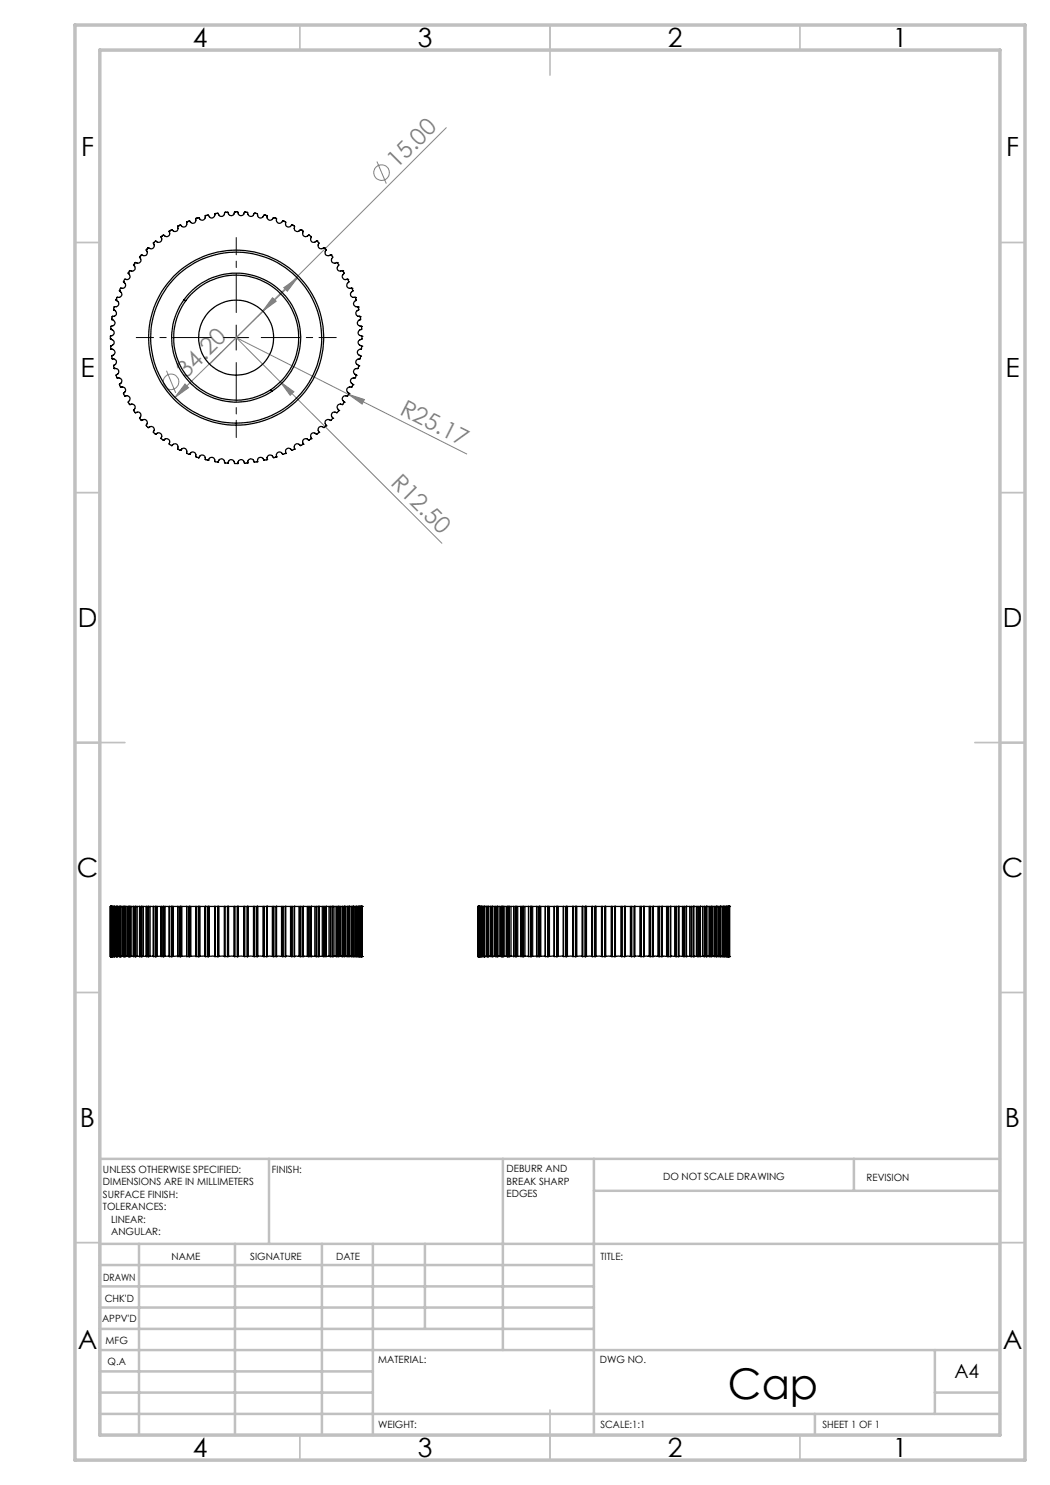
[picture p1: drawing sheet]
<svg xmlns="http://www.w3.org/2000/svg" width="210mm" height="297mm" viewBox="0 0 210 297" stroke-linecap="round" stroke-linejoin="round" font-family="sans-serif">
<g fill="none" stroke="#808080" stroke-width=".2">
<path d="M75.4 32.3l1.9 4.4M89.3 25.5l-47.4 47.3M54.5 59.5l.7 .8-2.7 1.9zM56.8 57.5l2.7-1.9-2 2.6zM59.5 55.6l-24.5 23.9M33.3 74.2l1.8 4.4M37 76.8l.7 .7-2.7 2zM56.1 76.4l2.7 1.9-.8 .8zM56.1 76.4l32.3 32.3M56.1 76.4l-8.9-8.9 46.1 23.3M69.7 78.9l3.2 1-.5 .9z"/>
<circle cx="76.3" cy="34.5" r="1.56"/>
<circle cx="34.2" cy="76.4" r="1.55"/>
</g>
<path d="M42.3 67.5h-15.1M47.2 62.5v-15M47.2 72.5v15M52.3 67.5h15" fill="none" stroke="#000" stroke-width=".2" stroke-dasharray="15.2 1.3 1.3 1.3" stroke-dashoffset="7.5"/>
<path d="M44.7 67.5h5M47.2 65v5" fill="none" stroke="#000" stroke-width=".2"/>
<g fill="none" stroke="#c0c0c0" stroke-width=".35">
<path d="M60 5v5M110 5v10M160 5v5M15 48.5h5M200 48.5h5M15 98.5h5M200 98.5h5M15 148.5h10M195 148.5h10M15 198.5h5M200 198.5h5M15 248.5h5"/>
<path d="M200 248.5h5M60 287v5M110 282v10M160 287v5"/>
</g>
<g fill="none" stroke="#c0c0c0" stroke-width=".5">
<path d="M53.8 231.8v17M100.6 231.8v38.2M118.8 231.8v55.2M118.8 238.2h81.2M170.8 231.8v6.4M200 231.8h-180v55.2M20 248.8h180M20 257.3h98.8M20 253h98.8M27.8 248.8v38.2M47 248.8v38.2M64.4 248.8v38.2"/>
<path d="M74.6 248.8v38.2M85 248.8v17M20 265.8h98.8M20 261.5h98.8M20 278.5h54.6M20 274.3h54.6M20 270h180M187 278.5h13M187 270v12.8M20 282.8h180M163 282.8v4.2"/>
</g>
<path d="M15 5h190v287h-190zM20 10h180v277h-180z" fill="none" stroke="#c0c0c0" stroke-width=".7"/>
<g fill="#808080">
<path d="M54.5 59.5l.7 .8-2.7 1.9z"/>
<path d="M56.1 76.4l2.7 1.9-.8 .8z"/>
<path d="M69.7 78.9l3.2 1-.5 .9z"/>
<path d="M56.8 57.5l.7 .7 2-2.6zM37 76.8l-2 2.7 2.7-2z"/>
</g>
<g fill="none" stroke="#000" stroke-width=".25">
<path d="M23.2 60v.1a.65 .65 0 0 1 .5 .8 .65 .65 0 0 1-.8 .4l-.2 .6M23.2 60h.1M23.9 58.1v.1a.68 .68 0 0 1 .5 .9 .68 .68 0 0 1-1 .3l-.2 .6M23.9 58.1h.1M24.7 56.3v.1a.65 .65 0 0 1 .4 .8 .65 .65 0 0 1-.8 .4h-.2l-.2 .5M24.7 56.3h.1M25.6 54.6a.7 .7 0 0 1 .3 1 .7 .7 0 0 1-1 .2l-.2 .5M25.6 54.6h.1M26.7 52.9v.1a.7 .7 0 0 1 .2 1 .7 .7 0 0 1-1 .1l-.3 .5M26.7 52.9h.1M27.9 51.4a.67 .67 0 0 1 .2 1 .67 .67 0 0 1-1 .1l-.4 .4M27.9 51.4h.1"/>
<path d="M29.3 49.9h-.1a.68 .68 0 0 1 .1 1 .68 .68 0 0 1-.9 .1l-.5 .4M29.3 49.9h.1M30.7 48.5v.1a.7 .7 0 0 1 0 1 .7 .7 0 0 1-1-.1l-.4 .4M30.7 48.5h.1M32.2 47.3a.66 .66 0 0 1 0 1 .66 .66 0 0 1-1-.1l-.5 .3M32.2 47.3h.1M33.9 46.2h-.1a.67 .67 0 0 1-.1 1 .67 .67 0 0 1-.9-.2l-.6 .3M33.9 46.2h.1M35.6 45.2l-.1 .1a.67 .67 0 0 1-.2 .9 .67 .67 0 0 1-.9-.2l-.5 .2M35.6 45.2h.1M36.8 59.9l.3 .2M36.8 59.9a12.9 12.9 0 0 1 19.8-1.3 12.9 12.9 0 0 1-2.2 19.7"/>
<path d="M36.8 59.9a12.9 12.9 0 0 0 1.1 16.5 12.9 12.9 0 0 0 16.5 1.9M37.4 44.4h-.1a.7 .7 0 0 1-.3 1 .7 .7 0 0 1-.9-.4l-.5 .2M37.4 44.4h.1M39.2 43.7a.67 .67 0 0 1-.4 .9 .67 .67 0 0 1-.9-.4l-.5 .2M39.2 43.7h.1M41.1 43.1l-.1 .1a.64 .64 0 0 1-.4 .8 .64 .64 0 0 1-.8-.5l-.6 .2M41.1 43.1h.1M43 42.7v.1a.68 .68 0 0 1-.6 .8 .68 .68 0 0 1-.8-.6l-.5 .1M43 42.7h.1M45 42.5a1.07 1.07 0 0 1-.8 .8l-.5-.3a.35 .35 0 0 0-.2-.4 .35 .35 0 0 0-.4 .1h-.1M45 42.5h.1M47 42.4h-.1a.66 .66 0 0 1-.6 .7 .66 .66 0 0 1-.7-.6h-.6"/>
<path d="M47 42.4h.1M47 42.4a.42 .42 0 0 1 .5-.1 .42 .42 0 0 1 .2 .5 .69 .69 0 0 0 .7 .2 .69 .69 0 0 0 .5-.6h.1M49 42.4h.1M49 42.4a.41 .41 0 0 1 .5 0 .41 .41 0 0 1 .1 .5 .67 .67 0 0 0 .7 .3 .67 .67 0 0 0 .5-.6h.1M50.9 42.6h.1M50.9 42.6a.38 .38 0 0 1 .6 .4 .68 .68 0 0 0 .7 .5 .68 .68 0 0 0 .6-.5h.1M52.9 43h.1M52.9 43h.1a.35 .35 0 0 1 .4 .1 .35 .35 0 0 1 0 .5 .72 .72 0 0 0 .7 .4 .72 .72 0 0 0 .6-.5h.1M54.8 43.5h.1M54.8 43.5a.41 .41 0 0 1 .4 .2 .41 .41 0 0 1 .1 .4 .7 .7 0 0 0 .6 .5 .7 .7 0 0 0 .7-.4M56.6 44.2h.1M56.6 44.2a.44 .44 0 0 1 .5 .2 .44 .44 0 0 1 0 .4 .67 .67 0 0 0 .6 .6 .67 .67 0 0 0 .7-.4"/>
<path d="M58.4 45h.1M58.4 45a.37 .37 0 0 1 .4 .1 .37 .37 0 0 1 0 .5 .71 .71 0 0 0 .6 .6 .71 .71 0 0 0 .7-.3h.1M60.2 45.9h.1M60.2 45.9a.39 .39 0 0 1 .4 .2 .39 .39 0 0 1-.1 .5 .67 .67 0 0 0 .5 .6 .67 .67 0 0 0 .7-.2h.1a.42 .42 0 0 1 .4 .3 .42 .42 0 0 1-.1 .5 .66 .66 0 0 0 .4 .6 .66 .66 0 0 0 .8-.2h.1M63.4 48.2h.1M63.4 48.2a.45 .45 0 0 1 .4 .3 .45 .45 0 0 1-.2 .5 .69 .69 0 0 0 .4 .7 .69 .69 0 0 0 .8-.2v.1M64.8 49.6h.1M64.8 49.6h.1a.39 .39 0 0 1 .3 .4 .39 .39 0 0 1-.1 .3 .68 .68 0 0 0 .3 .7 .68 .68 0 0 0 .7 0h.1M66.2 51h.1M66.2 51a.42 .42 0 0 1 .3 .4 .42 .42 0 0 1-.2 .4 .69 .69 0 0 0 .3 .7 .69 .69 0 0 0 .8 0h.1M67.5 52.5h.1M67.5 52.5l.1 .2a.36 .36 0 0 1-.1 .6 .66 .66 0 0 0 .2 .8 .66 .66 0 0 0 .8 0v.1"/>
<path d="M68.5 54.2h.1M68.5 54.2h.1a.4 .4 0 0 1 .2 .4 .4 .4 0 0 1-.2 .4 .69 .69 0 0 0 .1 .7 .69 .69 0 0 0 .8 .1v.1M69.5 55.9h.1M69.5 55.9h.1a.37 .37 0 0 1 .2 .4 .37 .37 0 0 1-.3 .4 .66 .66 0 0 0 .1 .8 .66 .66 0 0 0 .7 .1l.1 .1M70.4 57.7h.1M70.4 57.7v.1a.39 .39 0 0 1-.1 .7 .69 .69 0 0 0 0 .7 .69 .69 0 0 0 .7 .3h.1M71.1 59.5h.1M71.1 59.5a.4 .4 0 0 1-.1 .7 .65 .65 0 0 0-.2 .8 .65 .65 0 0 0 .8 .3v.1M22.1 67.8a.67 .67 0 0 1 .7 .6 .67 .67 0 0 1-.4 .7 .34 .34 0 0 0-.3 .2 .34 .34 0 0 0 .1 .4M22.1 67.8h.1M22.1 65.8l.1 .1a.66 .66 0 0 1 .6 .6 .66 .66 0 0 1-.6 .7h-.1v.6M22.1 65.8h.1"/>
<path d="M22.2 69.7v.1a.72 .72 0 0 1 .6 1.1l-.1 .1a.44 .44 0 0 0-.4 .2 .44 .44 0 0 0 .1 .5M22.2 69.7h.1M22.3 63.8a.97 .97 0 0 1 .6 1l-.3 .4a.42 .42 0 0 0-.5 .1 .42 .42 0 0 0 0 .5M22.3 63.8h.1M22.4 71.7a.96 .96 0 0 1 .9 .8l-.2 .4a.41 .41 0 0 0-.4 .2 .41 .41 0 0 0 .1 .5v.1M22.4 71.7h.1M22.7 61.9a.69 .69 0 0 1 .6 .9 .69 .69 0 0 1-.9 .5l-.1 .5M22.7 61.9h.1M22.8 73.7h.1a.67 .67 0 0 1 .8 .5 .67 .67 0 0 1-.5 .8l.2 .5M22.8 73.7h.1M23.4 75.5v.1a.67 .67 0 0 1 .9 .4 .67 .67 0 0 1-.4 .8l.2 .6M23.4 75.5h.1"/>
<path d="M24.1 77.4a.68 .68 0 0 1 .9 .3 .68 .68 0 0 1-.3 .9l.2 .6M24.1 77.4h.1M24.9 79.2h.1a.66 .66 0 0 1 .9 .2 .66 .66 0 0 1-.3 1l.3 .5M24.9 79.2h.1M37.1 60.1a12.5 12.5 0 0 0 1.1 16.1 12.5 12.5 0 0 0 16 1.8M37.1 60.1a12.5 12.5 0 0 1 19.2-1.2 12.5 12.5 0 0 1-2.1 19.1M54.2 78l.2 .3M69.8 78.7h.1M69.8 78.7a.43 .43 0 0 1-.5 .5 .63 .63 0 0 0-.8 .3 .63 .63 0 0 0 .3 .9v.1M70.6 76.9h.1M70.6 76.9l-.1 .1a.36 .36 0 0 1-.1 .4 .36 .36 0 0 1-.4 0 .67 .67 0 0 0-.6 .6 .67 .67 0 0 0 .4 .7M71.2 75.1h.1"/>
<path d="M71.2 75.1a.41 .41 0 0 1-.1 .4 .41 .41 0 0 1-.4 .1 .64 .64 0 0 0-.6 .6 .64 .64 0 0 0 .5 .6v.1M71.6 61.4h.1M71.6 61.4v.1a.38 .38 0 0 1 .2 .4 .38 .38 0 0 1-.4 .3 .63 .63 0 0 0-.2 .7 .63 .63 0 0 0 .8 .3v.2M71.8 73.2h.1M71.8 73.2l-.1 .1a.37 .37 0 0 1-.1 .4 .37 .37 0 0 1-.4 0 .69 .69 0 0 0-.4 .7 .69 .69 0 0 0 .4 .6v.1M72 63.4h.1M72 63.4l.1 .5a.64 .64 0 0 0-.6 .7 .64 .64 0 0 0 .6 .6l.2 .1M72.1 71.2h.1M72.1 71.2v.1a.37 .37 0 0 1-.1 .5 .37 .37 0 0 1-.4 0 .68 .68 0 0 0-.4 .7 .68 .68 0 0 0 .6 .6v.1M72.3 65.3h.1M72.3 65.3a.41 .41 0 0 1 .1 .5 .41 .41 0 0 1-.5 .2 .71 .71 0 0 0-.2 .8 .71 .71 0 0 0 .7 .4v.1M72.4 69.2a.4 .4 0 0 1-.4 .6 .68 .68 0 0 0-.5 .7 .68 .68 0 0 0 .6 .7"/>
<path d="M72.4 69.2h.1M72.4 67.3a.39 .39 0 0 1-.3 .6 .65 .65 0 0 0-.4 .7 .65 .65 0 0 0 .6 .6h.1M72.4 67.3h.1M25.9 80.9a.7 .7 0 0 1 1 .2 .7 .7 0 0 1-.2 1l.3 .4M25.9 80.9h.1M27 82.5h.1a.68 .68 0 0 1 .9 .1 .68 .68 0 0 1-.1 1l.4 .5M27 82.5h.1M28.3 84.1a.69 .69 0 0 1 1 0 .69 .69 0 0 1-.1 1l.4 .4M28.3 84.1h.1M29.6 85.5h.1a.68 .68 0 0 1 .9-.1 .68 .68 0 0 1 .1 1l.4 .4M29.6 85.5h.1M31.1 86.8v.1a.67 .67 0 0 1 1-.2 .67 .67 0 0 1 .1 .9l.4 .4"/>
<path d="M31.1 86.8h.1M32.6 88a.86 .86 0 0 1 1.3 .2v.2a.4 .4 0 0 0 0 .4 .4 .4 0 0 0 .4 .3M32.6 88h.1M34.3 89.1a.98 .98 0 0 1 1.2-.2l.1 .5a.42 .42 0 0 0 0 .5 .42 .42 0 0 0 .4 .2M34.3 89.1h.1M36 90.1h.1a.69 .69 0 0 1 .9-.4 .69 .69 0 0 1 .3 1l.5 .2M36 90.1h.1M37.8 90.9h.1a.67 .67 0 0 1 .8-.5 .67 .67 0 0 1 .5 .9l.5 .2M37.8 90.9h.1M39.7 91.5a.67 .67 0 0 1 .8-.5 .67 .67 0 0 1 .5 .9l.6 .1M39.7 91.5h.1M41.6 92v.1a.72 .72 0 0 1 .9-.6 .72 .72 0 0 1 .5 .9h.5"/>
<path d="M41.6 92h.1M43.5 92.4h.1a.65 .65 0 0 1 .7-.6 .65 .65 0 0 1 .6 .7l.6 .1M43.5 92.4h.1M45.5 92.6a.7 .7 0 0 1 .7-.6 .7 .7 0 0 1 .7 .5 .36 .36 0 0 0 .6 .2M45.5 92.6h.1M47.5 92.7h.1M49.5 92.6h.1M49.5 92.6h-.2a.36 .36 0 0 1-.4 0 .36 .36 0 0 1-.1-.4 .71 .71 0 0 0-.8-.1 .71 .71 0 0 0-.5 .6M51.4 92.4h.1M51.4 92.4a.38 .38 0 0 1-.6-.2 .64 .64 0 0 0-.8-.4 .64 .64 0 0 0-.5 .8M53.3 91.9h.1M53.3 91.9a.41 .41 0 0 1-.4 .2 .41 .41 0 0 1-.3-.4 .65 .65 0 0 0-.8-.1 .65 .65 0 0 0-.3 .7l-.1 .1"/>
<path d="M55.2 91.4h.1M55.2 91.4a.4 .4 0 0 1-.5 .1 .4 .4 0 0 1-.2-.3 .72 .72 0 0 0-.8 0 .72 .72 0 0 0-.3 .7h-.1M57.1 90.7h.1M57.1 90.7h-.1a.4 .4 0 0 1-.4 .2 .4 .4 0 0 1-.3-.3 .66 .66 0 0 0-.8 0 .66 .66 0 0 0-.2 .7l-.1 .1M58.9 89.8h.1M58.9 89.8a.42 .42 0 0 1-.4 .3 .42 .42 0 0 1-.4-.3 .68 .68 0 0 0-.8 .1 .68 .68 0 0 0-.2 .7v.1M60.6 88.9h.1M60.6 88.9h-.1a.41 .41 0 0 1-.3 .2 .41 .41 0 0 1-.4-.2 .69 .69 0 0 0-.8 .1 .69 .69 0 0 0-.1 .8M62.2 87.7h.1M62.2 87.7a.42 .42 0 0 1-.7 .2 .67 .67 0 0 0-.8 .1 .67 .67 0 0 0-.1 .8v.1M63.7 86.5h.1M63.7 86.5l-.1 .1a.34 .34 0 0 1-.3 .3 .34 .34 0 0 1-.3-.3 .67 .67 0 0 0-.8 .3 .67 .67 0 0 0 .1 .8h-.1"/>
<path d="M65.2 85.2h.1M65.2 85.2a.41 .41 0 0 1-.3 .3 .41 .41 0 0 1-.4-.2 .71 .71 0 0 0-.8 .4 .71 .71 0 0 0 .1 .8h-.1M66.5 83.7h.1M66.5 83.7a.38 .38 0 0 1-.3 .4 .38 .38 0 0 1-.4-.2 .69 .69 0 0 0-.7 .4 .69 .69 0 0 0 .1 .8v.1M67.7 82.1h.1M67.7 82.1a.44 .44 0 0 1-.2 .4 .44 .44 0 0 1-.5-.1 .68 .68 0 0 0-.6 .5 .68 .68 0 0 0 .1 .7v.1M68.8 80.5h.1M68.8 80.5v.1a.37 .37 0 0 1-.3 .3 .37 .37 0 0 1-.4-.1 .67 .67 0 0 0-.6 .5 .67 .67 0 0 0 .3 .8h-.1M22.1 191.3h.1M22.1 181.3h.1M22.1 181.3v10M22.2 191.3h.1"/>
<path d="M22.2 181.3h.1M22.2 181.3v10M22.3 181.3h.1M22.3 191.3h.1M22.3 181.3v10M22.4 191.3h.1M22.4 181.3h.1M22.4 181.3v10M22.5 181.3h.2M22.5 191.3h.2M22.5 181.3v10M22.7 191.3h.1"/>
<path d="M22.7 181.3h.1M22.7 181.3v10M22.8 191.3h.1M22.8 181.3h.1M22.8 181.3v10M22.9 181.3h.3M22.9 181.3v10M23.2 191.3h.1M23.2 191.3h.2M23.2 181.3h.2M23.2 181.3h.1M23.2 181.3v10"/>
<path d="M23.2 191.3h-.3M23.4 191.3h.1M23.4 181.3h.1M23.4 181.3v10M23.5 181.3h.3M23.5 181.3v10M23.8 191.3h-.3M23.8 191.3h.1M23.8 181.3h.1M23.8 181.3v10M23.9 191.3h.1M23.9 191.3h.2"/>
<path d="M23.9 181.3h.2M23.9 181.3h.1M23.9 181.3v10M24.1 191.3h.1M24.1 181.3h.1M24.1 181.3v10M24.2 181.3h.3M24.2 181.3v10M24.5 191.3h.2M24.5 191.3h-.3M24.5 181.3v10M24.5 181.3h.2"/>
<path d="M24.7 191.3h.1M24.7 191.3h.2M24.7 181.3h.2M24.7 181.3h.1M24.7 181.3v10M24.9 191.3h.1M24.9 181.3h.1M24.9 181.3v10M25 181.3h.4M25 181.3v10M25.4 181.3h.2M25.4 191.3h-.4"/>
<path d="M25.4 181.3v10M25.6 191.3h.1M25.6 191.2l-.2 .1M25.6 191.3h.3M25.6 181.3h.3M25.6 181.3h.1M25.6 181.3v10M25.9 191.3h.1M25.9 181.3h.1M25.9 181.3v10M26 181.3h.4M26 181.3v10"/>
<path d="M26.4 181.3h.3M26.4 191.3h-.4M26.4 181.3v10M26.7 191.2l-.3 .1M26.7 191.3h.1M26.7 181.3h.1M26.7 181.3v10M26.7 191.3h.3M26.7 181.3h.3M27 191.3h.2M27 191.3h.1M27 181.3h.2"/>
<path d="M27 181.3h.1M27 181.3v10M27.2 181.3h.2M27.2 181.3v10M27.4 181.3h.5M27.4 191.3h-.2M27.4 181.3v10M27.9 191.3h.1M27.9 191.2l-.5 .1M27.9 181.3h.1M27.9 181.3v10M27.9 191.3h.4"/>
<path d="M27.9 181.3h.4M28.3 191.3h.1M28.3 181.3h.1M28.3 181.3v10M28.4 181.3h.3M28.4 181.3v10M28.7 181.3h.5M28.7 191.3h-.3M28.7 181.3v10M29.2 181.3l.1 10M29.2 191.2l-.5 .1M29.2 181.3h.1"/>
<path d="M29.3 191.3h.3M29.3 181.3h.3M29.3 181.3v10M29.6 191.3h.1M29.6 181.3h.1M29.6 181.3v10M29.7 181.3h.3M29.7 181.3v10M30 181.3h.7M30 191.3h-.3M30 181.3v10M30.7 191.2l-.7 .1"/>
<path d="M30.7 191.3h.1M30.7 181.3h.1M30.7 181.3v10M30.7 191.3h.4M30.7 181.3h.4M31.1 191.3h.1M31.1 181.3h.1M31.1 181.3v10M31.2 181.3h.3M31.2 181.3v10M31.5 181.3h.7M31.5 191.3h-.3"/>
<path d="M31.5 181.3v10M32.2 191.2l-.7 .1M32.2 181.3v10M32.2 181.3h.1M32.2 191.3h.4M32.2 181.3h.4M32.6 191.3h.2M32.6 191.3h.1M32.6 181.3h.2M32.6 181.3h.1M32.6 181.3v10M32.8 181.3h.2"/>
<path d="M32.8 181.3v10M33 181.3h.8M33 191.3h-.2M33 181.3v10M33.8 191.3h.1M33.8 191.2l-.8 .1M33.8 181.3h.1M33.8 181.3v10M33.9 191.3h.4M33.9 181.3h.4M34.3 191.3h.1M34.3 181.3h.1"/>
<path d="M34.3 181.3v10M34.4 181.3h.3M34.4 181.3v10M34.7 181.3h.8M34.7 191.3h-.3M34.7 181.3v10M35.5 191.2l-.8 .1M35.5 181.3l.1 10M35.5 181.3h.1M35.6 191.3h.4M35.6 181.3h.4M35.6 181.3v10"/>
<path d="M36 191.3h.2M36 191.3h.1M36 181.3h.2M36 181.3h.1M36 181.3v10M36.2 181.3h.2M36.2 181.3v10M36.4 191.3h.9M36.4 181.3h.9M36.4 191.3h-.2M36.4 181.3v10M37.3 181.3l.1 10"/>
<path d="M37.3 181.3h.1M37.4 191.3h.4M37.4 181.3h.4M37.4 181.3v10M37.8 191.3h.2M37.8 191.3h.1M37.8 181.3h.2M37.8 181.3h.1M37.8 181.3v10M38 181.3h.2M38 181.3v10M38.2 191.3h1"/>
<path d="M38.2 181.3h1M38.2 191.3h-.2M38.2 181.3v10M39.2 181.3v10M39.2 181.3h.1M39.2 191.3h.5M39.2 181.3h.5M39.7 191.3h.1M39.7 181.3h.1M39.7 181.3v10M39.8 181.3h.2M39.8 181.3v10"/>
<path d="M40 191.3h1M40 181.3h1M40 191.3h-.2M40 181.3v10M41 191.3h.1M41 181.3h.1M41 181.3v10M41.1 191.3h.5M41.1 181.3h.5M41.1 181.3v10M41.6 191.3h.1M41.6 181.3h.1"/>
<path d="M41.6 181.3v10M41.7 181.3h.2M41.7 181.3v10M41.9 191.3h1.1M41.9 181.3h1M41.9 191.3h-.2M41.9 181.3v10M42.9 181.3h.1M42.9 181.3l.1 10M43 191.3h.1M43 181.3h.1M43 191.3h.5"/>
<path d="M43 181.3h.5M43 181.3v10M43.5 191.3h.1M43.5 181.3h.1M43.5 181.3v10M43.6 181.3h.2M43.6 181.3v10M43.8 191.3h1.1M43.8 181.3h1.1M43.8 191.3h-.2M43.8 181.3v10M44.9 181.3h.1"/>
<path d="M44.9 191.3h.1M44.9 181.3v10M45 191.3h.5M45 181.3h.5M45 181.3v10M45.5 191.3h.1M45.5 181.3h.1M45.5 181.3v10M45.6 181.3h.1M45.6 181.3v10M45.7 191.3h1.1M45.7 181.3h1.1"/>
<path d="M45.7 191.3h-.1M45.7 181.3v10M46.8 181.3h.1M46.8 191.3h.1M46.8 181.3v10M46.9 191.3h.1M46.9 181.3h.1M46.9 181.3v10M47 191.3h.5M47 181.3h.5M47 181.3v10M47.5 191.3h.1"/>
<path d="M47.5 181.3h.1M47.5 181.3v10M47.6 181.3h.1M47.6 181.3v10M47.7 191.3h1.1M47.7 181.3h1.1M47.7 191.3h-.1M47.7 181.3v10M48.8 181.3h.1M48.8 191.3h.1M48.8 181.3v10M48.9 191.3h.1"/>
<path d="M48.9 181.3h.1M48.9 181.3v10M49 191.3h.5M49 181.3h.5M49 181.3v10M49.5 191.3h.1M49.5 181.3h.1M49.5 181.3v10M49.6 191.3h1.1M49.6 181.3h1.1M49.6 191.3h-.1M49.6 181.3v10"/>
<path d="M50.7 181.3h.1M50.7 191.3h.1M50.7 181.3v10M50.8 191.3h.1M50.8 181.3h.1M50.8 181.3v10M50.9 191.3h.5M50.9 181.3h.5M50.9 181.3v10M51.4 191.3h.1M51.4 181.3h.1M51.4 181.3v10"/>
<path d="M51.5 181.3h.1M51.5 181.3v10M51.5 191.3h1.1M51.5 181.3h1.1M51.5 191.3h.1M52.6 181.3h.1M52.6 191.3h.1M52.6 181.3v10M52.7 191.3h.2M52.7 181.3h.2M52.7 181.3v10M52.9 191.3h.4"/>
<path d="M52.9 181.3h.4M52.9 181.3v10M53.3 191.3h.1M53.3 181.3h.1M53.3 181.3v10M53.4 181.3l-.1 10M53.4 191.3h1.1M53.4 181.3h.1M53.4 181.3h1.1M54.5 181.3h.1M54.5 191.3h.1M54.5 181.3v10"/>
<path d="M54.6 191.3h.2M54.6 181.3h.2M54.6 181.3v10M54.8 191.3h.4M54.8 181.3h.4M54.8 181.3v10M55.2 191.3h.1M55.2 181.3h.1M55.2 181.3v10M55.3 191.3h1M55.3 181.3l-.1 10M55.3 181.3h1"/>
<path d="M56.3 181.3h.2M56.3 191.3h.2M56.3 181.3v10M56.5 191.3h.1M56.5 181.3h.1M56.5 181.3v10M56.6 191.3h.5M56.6 181.3h.5M56.6 181.3v10M57.1 191.3h.1M57.1 181.3h.1M57.1 181.3v10"/>
<path d="M57.2 181.3l-.1 10M57.2 191.3h.9M57.2 181.3h.9M58.1 181.3h.2M58.1 191.3h.2M58.1 181.3v10M58.3 191.3h.1M58.3 181.3h.1M58.3 181.3v10M58.4 191.3h.5M58.4 181.3h.5M58.4 181.3v10"/>
<path d="M58.9 191.3h.1M58.9 181.3h.1M58.9 181.3v10M58.9 191.2l.9 .1M58.9 181.3h.9M59.8 181.3h.2M59.8 191.3h.2M59.8 181.3v10M60 191.3h.2M60 181.3h.2M60 181.3v10M60.2 191.3h.4"/>
<path d="M60.2 181.3h.4M60.2 181.3v10M60.6 191.3h.1M60.6 181.3h.1M60.6 181.3v10M60.6 191.2l.9 .1M60.6 181.3h.9M61.5 181.3h.2M61.5 191.3h.2M61.5 181.3v10M61.7 191.3h.1M61.7 181.3h.1"/>
<path d="M61.7 181.3v10M61.8 191.3h.4M61.8 181.3h.4M61.8 181.3v10M62.2 191.3h.1M62.2 181.3h.1M62.2 181.3v10M62.3 191.2l.7 .1M62.3 181.3h.7M63 181.3h.3M63 191.3h.3M63 181.3v10"/>
<path d="M63.3 191.3h.1M63.3 181.3h.1M63.3 181.3v10M63.4 191.3h.3M63.4 181.3h.3M63.4 181.3v10M63.7 191.3h.1M63.7 181.3h.1M63.7 181.3v10M63.8 181.3l-.1 10M63.8 191.2l.7 .1M63.8 181.3h.7"/>
<path d="M64.5 181.3h.2M64.5 191.3h.2M64.5 181.3v10M64.7 191.3h.1M64.7 181.3h.1M64.7 181.3v10M64.8 191.3h.4M64.8 181.3h.4M64.8 181.3v10M65.2 191.3h.1M65.2 181.3h.1M65.2 181.3v10"/>
<path d="M65.2 191.2l.6 .1M65.2 181.3h.6M65.8 181.3h.3M65.8 191.3h.3M65.8 181.3v10M66.1 191.3h.1M66.1 181.3h.1M66.1 181.3v10M66.2 191.3h.3M66.2 181.3h.3M66.2 181.3v10M66.5 191.3h.1"/>
<path d="M66.5 191.2l.5 .1M66.5 181.3h.1M66.5 181.3h.5M66.5 181.3v10M67 181.3h.3M67 191.3h.3M67 181.3v10M67.3 191.3h.2M67.3 181.3h.2M67.3 181.3v10M67.5 191.3h.2M67.5 181.3h.2"/>
<path d="M67.5 181.3v10M67.7 191.3h.1M67.7 181.3h.1M67.7 181.3v10M67.8 191.2l.3 .1M67.8 181.3h.3M68.1 181.3h.3M68.1 191.3h.3M68.1 181.3v10M68.4 191.3h.1M68.4 181.3h.1M68.4 181.3v10"/>
<path d="M68.5 191.3h.3M68.5 181.3h.3M68.5 181.3v10M68.8 191.3h.1M68.8 191.2l.3 .1M68.8 181.3h.1M68.8 181.3h.3M68.8 181.3v10M69.1 181.3h.3M69.1 191.3h.3M69.1 181.3v10M69.4 191.3h.1"/>
<path d="M69.4 181.3h.1M69.4 181.3v10M69.5 191.3h.3M69.5 181.3h.3M69.5 181.3v10M69.8 191.3h.1M69.8 181.3h.1M69.8 181.3v10M69.8 191.3h.2M69.8 181.3h.2M70 181.3h.3M70 191.3h.3"/>
<path d="M70 181.3v10M70.3 191.3h.1M70.3 181.3h.1M70.3 181.3v10M70.4 191.3h.2M70.4 181.3h.2M70.4 181.3v10M70.6 191.3h.1M70.6 181.3h.1M70.6 181.3v10M70.7 181.3h.3M70.7 191.3h.3"/>
<path d="M70.7 181.3v10M71 191.3h.1M71 181.3h.1M71 181.3v10M71.1 191.3h.1M71.1 181.3h.1M71.1 181.3v10M71.2 181.3h.1M71.2 181.3v10M71.3 191.3h.1M71.3 181.3h.2M71.3 191.3h.2"/>
<path d="M71.5 191.3h.1M71.5 181.3h.1M71.5 181.3v10M71.6 191.3h.2M71.6 181.3h.2M71.6 181.3v10M71.8 191.3h.1M71.8 181.3h.1M71.8 181.3v10M71.9 191.3h.1M71.9 181.3h.1M71.9 181.3v10"/>
<path d="M72 191.3h.1M72 181.3h.1M72 181.3v10M72.1 191.3h.1M72.1 181.3h.1M72.1 181.3v10M72.2 191.3h.1M72.2 181.3h.1M72.2 181.3v10M72.3 191.3h.1M72.3 181.3h.1M72.3 181.3v10"/>
<path d="M72.4 191.3h.1M72.4 181.3h.1M72.4 181.3v10M95.6 191.3h.1M95.6 181.3h.1M95.6 181.3v10M95.7 191.3h.1M95.7 181.3h.1M95.8 181.3h.1M95.8 191.3h.1M95.8 181.3v10M95.9 191.3h.1"/>
<path d="M95.9 181.3h.1M95.9 181.3v10M96 181.3h.2M96 191.3h.2M96 181.3v10M96.2 191.3h.1M96.2 181.3h.1M96.2 181.3v10M96.3 191.3h.1M96.3 181.3h.1M96.3 181.3v10M96.4 181.3h.3"/>
<path d="M96.4 181.3v10M96.7 191.3h.1M96.7 191.3h.2M96.7 181.3h.2M96.7 181.3h.1M96.7 181.3v10M96.7 191.3h-.3M96.9 191.3h.1M96.9 181.3h.1M96.9 181.3v10M97 181.3h.3M97 181.3v10"/>
<path d="M97.3 191.3h.1M97.3 181.3h.1M97.3 181.3l.1 10M97.3 191.3h-.3M97.4 191.3h.1M97.4 181.3h.1M97.4 191.3h.2M97.4 181.3h.2M97.4 181.3v10M97.6 191.3h.1M97.6 181.3h.1M97.6 181.3v10"/>
<path d="M97.7 181.3h.3M97.7 181.3v10M98 191.3h.2M98 181.3h.2M98 191.3h-.3M98 181.3v10M98.2 191.3h.1M98.2 181.3h.1M98.2 181.3v10M98.2 191.3h.2M98.2 181.3h.2M98.4 191.3h.1"/>
<path d="M98.4 181.3h.1M98.4 181.3v10M98.5 181.3h.4M98.5 181.3v10M98.9 181.3h.2M98.9 191.3h-.4M98.9 181.3v10M99.1 191.3h.1M99.1 191.2l-.2 .1M99.1 181.3h.1M99.1 181.3v10M99.2 191.3h.2"/>
<path d="M99.2 181.3h.2M99.4 191.3h.1M99.4 181.3h.1M99.4 181.3v10M99.5 181.3h.3M99.5 181.3v10M99.8 181.3h.4M99.8 191.3h-.3M99.8 181.3v10M100.2 191.3h.1M100.2 191.2l-.4 .1M100.2 191.3h.3"/>
<path d="M100.2 181.3h.3M100.2 181.3h.1M100.2 181.3v10M100.5 191.3h.1M100.5 181.3h.1M100.5 181.3v10M100.6 181.3h.4M100.6 181.3v10M101 181.3h.4M101 191.3h-.4M101 181.3v10M101.4 191.3h.1"/>
<path d="M101.4 191.2l-.4 .1M101.4 191.3h.3M101.4 181.3h.3M101.4 181.3h.1M101.4 181.3v10M101.7 191.3h.2M101.7 191.3h.1M101.7 181.3h.2M101.7 181.3h.1M101.7 181.3v10M101.9 181.3h.3M101.9 181.3v10"/>
<path d="M102.2 181.3h.5M102.2 191.3h-.3M102.2 181.3v10M102.7 191.2l-.5 .1M102.7 191.3h.1M102.7 181.3h.1M102.7 181.3v10M102.8 191.3h.3M102.8 181.3h.3M103.1 191.3h.2M103.1 191.3h.1M103.1 181.3h.2"/>
<path d="M103.1 181.3h.1M103.1 181.3v10M103.3 181.3h.2M103.3 181.3v10M103.5 181.3h.7M103.5 191.3h-.2M103.5 181.3v10M104.2 191.3h.1M104.2 191.2l-.7 .1M104.2 181.3h.1M104.2 181.3v10M104.2 191.3h.4"/>
<path d="M104.2 181.3h.4M104.6 191.3h.1M104.6 181.3h.1M104.6 181.3v10M104.7 181.3h.3M104.7 181.3v10M105 181.3h.7M105 191.3h-.3M105 181.3v10M105.7 191.2l-.7 .1M105.7 181.3v10M105.7 181.3h.1"/>
<path d="M105.7 191.3h.5M105.7 181.3h.5M106.2 191.3h.1M106.2 181.3h.1M106.2 181.3v10M106.3 181.3h.2M106.3 181.3v10M106.5 181.3h.8M106.5 191.3h-.2M106.5 181.3v10M107.3 191.3h.1M107.3 191.2l-.8 .1"/>
<path d="M107.3 181.3h.1M107.3 181.3v10M107.4 191.3h.4M107.4 181.3h.4M107.4 181.3v10M107.8 191.3h.1M107.8 181.3h.1M107.8 181.3v10M107.9 181.3h.3M107.9 181.3v10M108.2 181.3h.8M108.2 191.3h-.3"/>
<path d="M108.2 181.3v10M109 181.3l.1 10M109 191.2l-.8 .1M109 181.3h.1M109.1 191.3h.4M109.1 181.3h.4M109.1 181.3v10M109.5 191.3h.1M109.5 181.3h.1M109.5 181.3v10M109.6 181.3h.3M109.6 181.3v10"/>
<path d="M109.9 191.3h.9M109.9 181.3h.9M109.9 191.3h-.3M109.9 181.3v10M110.8 181.3l.1 10M110.8 181.3h.1M110.9 191.3h.4M110.9 181.3h.4M110.9 181.3v10M111.3 191.3h.1M111.3 181.3h.1M111.3 181.3v10"/>
<path d="M111.4 181.3h.3M111.4 181.3v10M111.7 191.3h1M111.7 181.3h.9M111.7 191.3h-.3M111.7 181.3v10M112.6 181.3l.1 10M112.6 181.3h.1M112.7 191.3h.5M112.7 181.3h.5M112.7 181.3v10M113.2 191.3h.1"/>
<path d="M113.2 181.3h.1M113.2 181.3v10M113.3 181.3h.2M113.3 181.3v10M113.5 191.3h1M113.5 181.3h1M113.5 191.3h-.2M113.5 181.3v10M114.5 181.3l.1 10M114.5 181.3h.1M114.6 191.3h.5M114.6 181.3h.5"/>
<path d="M114.6 181.3v10M115.1 191.3h.1M115.1 181.3h.1M115.1 181.3v10M115.2 181.3h.2M115.2 181.3v10M115.4 191.3h1.1M115.4 181.3h1.1M115.4 191.3h-.2M115.4 181.3v10M116.5 181.3v10h.1M116.5 181.3h.1"/>
<path d="M116.6 181.3v10M116.6 191.3h.5M116.6 181.3h.5M117.1 191.3h.1M117.1 181.3h.1M117.1 181.3v10M117.2 181.3h.1M117.2 181.3v10M117.3 191.3h1.1M117.3 181.3h1.1M117.3 191.3h-.1M117.3 181.3v10"/>
<path d="M118.4 181.3h.1M118.4 191.3h.1M118.4 181.3v10M118.5 191.3h.5M118.5 181.3h.5M118.5 181.3v10M119 191.3h.1M119 181.3h.1M119 181.3v10M119.1 181.3h.1M119.1 181.3v10M119.2 191.3h1.1"/>
<path d="M119.2 181.3h1.1M119.2 191.3h-.1M119.2 181.3v10M120.3 181.3h.1M120.3 191.3h.1M120.3 181.3v10M120.4 191.3h.1M120.4 181.3h.1M120.4 181.3v10M120.5 191.3h.5M120.5 181.3h.5M120.5 181.3v10"/>
<path d="M121 191.3h.1M121 181.3h.1M121 181.3v10M121.1 181.3h.1M121.1 181.3v10M121.1 191.3h1.1M121.1 181.3h1.1M121.1 191.3h.1M122.2 181.3h.1M122.2 191.3h.1M122.2 181.3v10M122.3 191.3h.1"/>
<path d="M122.3 181.3h.1M122.3 181.3v10M122.4 191.3h.5M122.4 181.3h.5M122.4 181.3v10M122.9 191.3h.1M122.9 181.3h.1M122.9 181.3v10M123 181.3h.1M123 181.3v10M123.1 191.3h1.1M123.1 181.3h1.1"/>
<path d="M123.1 191.3h-.1M123.1 181.3v10M124.2 181.3h.1M124.2 191.3h.1M124.2 181.3v10M124.3 191.3h.1M124.3 181.3h.1M124.3 181.3v10M124.4 191.3h.5M124.4 181.3h.5M124.4 181.3v10M124.9 191.3h.1"/>
<path d="M124.9 181.3h.1M124.9 181.3v10M125 181.3h.1M125 181.3h1.1M125 181.3v10M126 191.3h.1M126.1 191.3h-1.1M126.1 181.3h.2M126.1 191.3h.2M126.1 181.3v10M126.3 191.3h.1M126.3 181.3h.1"/>
<path d="M126.3 181.3v10M126.4 191.3h.5M126.4 181.3h.5M126.4 181.3v10M126.9 191.3h.1M126.9 181.3h.1M126.9 181.3v10M126.9 191.3h1.1M126.9 181.3h1.1M127.8 191.2l.2 .1M128 181.3h.2M128 191.3h.2"/>
<path d="M128 181.3v10M128.2 191.3h.1M128.2 181.3h.1M128.2 181.3v10M128.3 191.3h.4M128.3 181.3h.4M128.3 181.3v10M128.7 191.3h.1M128.7 181.3h.1M128.7 181.3v10M128.8 181.3l-.1 10M128.8 191.3h1"/>
<path d="M128.8 181.3h1M129.6 191.2l.2 .1M129.8 181.3h.2M129.8 191.3h.2M129.8 181.3v10M130 191.3h.1M130 181.3h.1M130 181.3v10M130.1 191.3h.5M130.1 181.3h.5M130.1 181.3v10M130.6 191.3h.1"/>
<path d="M130.6 181.3h.1M130.6 181.3v10M130.6 191.3h1M130.6 181.3h1M131.4 191.3h.2M131.6 181.3h.2M131.6 191.3h.2M131.6 181.3v10M131.8 191.3h.1M131.8 181.3h.1M131.8 181.3v10M131.9 191.3h.5"/>
<path d="M131.9 181.3h.5M131.9 181.3v10M132.4 191.3h.1M132.4 181.3h.1M132.4 181.3v10M132.4 191.2l.9 .1M132.4 181.3h.9M133.3 181.3h.2M133.3 191.3h.2M133.3 181.3v10M133.5 191.3h.2M133.5 181.3h.2"/>
<path d="M133.5 181.3v10M133.7 191.3h.4M133.7 181.3h.4M133.7 181.3v10M134.1 191.3h.1M134.1 181.3h.1M134.1 181.3v10M134.1 191.2l.8 .1M134.1 181.3h.8M134.9 181.3h.3M134.9 191.3h.3M134.9 181.3v10"/>
<path d="M135.2 191.3h.1M135.2 181.3h.1M135.2 181.3v10M135.3 191.3h.4M135.3 181.3h.4M135.3 181.3v10M135.7 191.3h.1M135.7 181.3h.1M135.7 181.3v10M135.7 191.2l.8 .1M135.7 181.3h.8M136.5 181.3h.3"/>
<path d="M136.5 191.3h.3M136.5 181.3v10M136.8 191.3h.1M136.8 181.3h.1M136.8 181.3v10M136.9 191.3h.4M136.9 181.3h.4M136.9 181.3v10M137.3 191.3h.1M137.3 181.3h.1M137.3 181.3v10M137.3 191.2l.6 .1"/>
<path d="M137.3 181.3h.6M137.9 181.3h.3M137.9 191.3h.3M137.9 181.3v10M138.2 191.3h.2M138.2 181.3h.2M138.2 181.3v10M138.4 191.3h.3M138.4 181.3h.3M138.4 181.3v10M138.7 191.3h.1M138.7 191.2l.6 .1"/>
<path d="M138.7 181.3h.1M138.7 181.3h.6M138.7 181.3v10M139.3 181.3h.3M139.3 191.3h.3M139.3 181.3v10M139.6 191.3h.1M139.6 181.3h.1M139.6 181.3v10M139.7 191.3h.3M139.7 181.3h.3M139.7 181.3v10"/>
<path d="M140 191.3h.1M140 181.3h.1M140 181.3v10M140.1 181.3l-.1 10M140.1 191.2l.4 .1M140.1 181.3h.4M140.5 181.3h.3M140.5 191.3h.3M140.5 181.3v10M140.8 191.3h.1M140.8 181.3h.1M140.8 181.3v10"/>
<path d="M140.9 191.3h.4M140.9 181.3h.4M140.9 181.3v10M141.3 191.3h.1M141.3 191.2l.3 .1M141.3 181.3h.1M141.3 181.3h.3M141.3 181.3v10M141.6 181.3h.3M141.6 191.3h.3M141.6 181.3v10M141.9 191.3h.2"/>
<path d="M141.9 181.3h.2M141.9 181.3v10M142.1 191.3h.2M142.1 181.3h.2M142.1 181.3v10M142.3 191.3h.1M142.3 181.3h.1M142.3 181.3v10M142.3 191.2l.3 .1M142.3 181.3h.3M142.6 181.3h.3M142.6 191.3h.3"/>
<path d="M142.6 181.3v10M142.9 191.3h.2M142.9 181.3h.2M142.9 181.3v10M143.1 191.3h.2M143.1 181.3h.2M143.1 181.3v10M143.3 191.3h.1M143.3 181.3h.1M143.3 181.3v10M143.4 181.3h.4M143.4 191.3h.4"/>
<path d="M143.4 181.3v10M143.8 191.3h.1M143.8 181.3h.1M143.8 181.3v10M143.9 191.3h.2M143.9 181.3h.2M143.9 181.3v10M144.1 191.3h.1M144.1 181.3h.1M144.1 181.3v10M144.1 181.3h.4M144.1 191.3h.4"/>
<path d="M144.5 191.3h.1M144.5 181.3h.1M144.5 181.3v10M144.6 191.3h.1M144.6 181.3h.1M144.6 181.3v10M144.7 191.3h.1M144.7 181.3h.1M144.7 181.3h.3M144.7 181.3v10M144.7 191.3h.3M145 191.3h.1"/>
<path d="M145 181.3h.1M145 181.3v10M145.1 191.3h.2M145.1 181.3h.2M145.1 181.3v10M145.3 191.3h.1M145.3 181.3h.1M145.3 181.3h.2M145.3 191.3h.2M145.3 181.3v10M145.5 191.3h.1M145.5 181.3h.1"/>
<path d="M145.5 181.3v10M145.6 191.3h.1M145.6 181.3h.1M145.6 181.3v10M145.7 191.3h.1M145.7 181.3h.1M145.7 181.3v10M145.8 191.3h.1M145.8 181.3h.1M145.8 181.3v10M145.9 191.3h.1M145.9 181.3h.1"/>
<path d="M145.9 181.3v10"/>
<circle cx="47.2" cy="67.5" r="17.5"/>
<circle cx="47.2" cy="67.5" r="7.5"/>
<circle cx="47.2" cy="67.5" r="17.1"/>
</g>
<text font-size="8.5" x="145.6" y="279.7">Cap</text>
<g font-size="5.3">
<text x="38.5" y="9.5">4</text>
<text x="83.5" y="9.5">3</text>
<text x="133.6" y="9.5">2</text>
<text x="178.6" y="9.5">1</text>
<text x="16.2" y="31.2">F</text>
<text x="201.2" y="31.2">F</text>
<text x="16.1" y="75.5">E</text>
<text x="201.1" y="75.5">E</text>
<text x="15.5" y="125.5">D</text>
<text x="200.5" y="125.5">D</text>
<text x="15.4" y="175.5">C</text>
<text x="200.4" y="175.5">C</text>
<text x="16" y="225.5">B</text>
<text x="201" y="225.5">B</text>
<text x="15.5" y="269.7">A</text>
<text x="200.5" y="269.7">A</text>
<text x="38.5" y="291.5">4</text>
<text x="83.5" y="291.5">3</text>
<text x="133.6" y="291.5">2</text>
<text x="178.6" y="291.5">1</text>
</g>
<g font-size="4.7" fill="#808080">
<text x="79.4" y="33.9" transform="rotate(-45 79.4 33.9)">15.00</text>
<text x="37.3" y="75.8" transform="rotate(-44 37.3 75.8)">34.20</text>
<text x="79.7" y="82.8" transform="rotate(27 79.7 82.8)">R25.17</text>
<text x="78" y="96.8" transform="rotate(45 78 96.8)">R12.50</text>
</g>
<text font-size="3.9" x="190.9" y="275.5">A4</text>
<g font-size="2">
<text x="20.6" y="234.6">UNLESS OTHERWISE SPECIFIED:</text>
<text x="20.6" y="237.1">DIMENSIONS ARE IN MILLIMETERS</text>
<text x="20.6" y="239.6">SURFACE FINISH:</text>
<text x="54.4" y="234.6">FINISH:</text>
<text x="101.3" y="234.5">DEBURR AND</text>
<text x="101.3" y="237">BREAK SHARP</text>
<text x="101.3" y="239.5">EDGES</text>
<text x="132.6" y="236">DO NOT SCALE DRAWING</text>
<text x="173.3" y="236.2">REVISION</text>
<text x="20.6" y="242.1">TOLERANCES:</text>
<text x="22.2" y="244.6">LINEAR:</text>
<text x="22.2" y="247.1">ANGULAR:</text>
<text x="34.3" y="252">NAME</text>
<text x="50" y="251.9">SIGNATURE</text>
<text x="67.2" y="251.9">DATE</text>
<text x="120.1" y="251.9">TITLE:</text>
<text x="20.6" y="256.1">DRAWN</text>
<text x="20.9" y="260.3">CHK'D</text>
<text x="20.4" y="264.4">APPV'D</text>
<text x="21.1" y="268.8">MFG</text>
<text x="21.5" y="273">Q.A</text>
<text x="75.6" y="272.5">MATERIAL:</text>
<text x="120" y="272.5">DWG NO.</text>
<text x="75.6" y="285.5">WEIGHT:</text>
<text x="120.1" y="285.6">SCALE:1:1</text>
<text x="164.5" y="285.6">SHEET 1 OF 1</text>
</g>
</svg>
